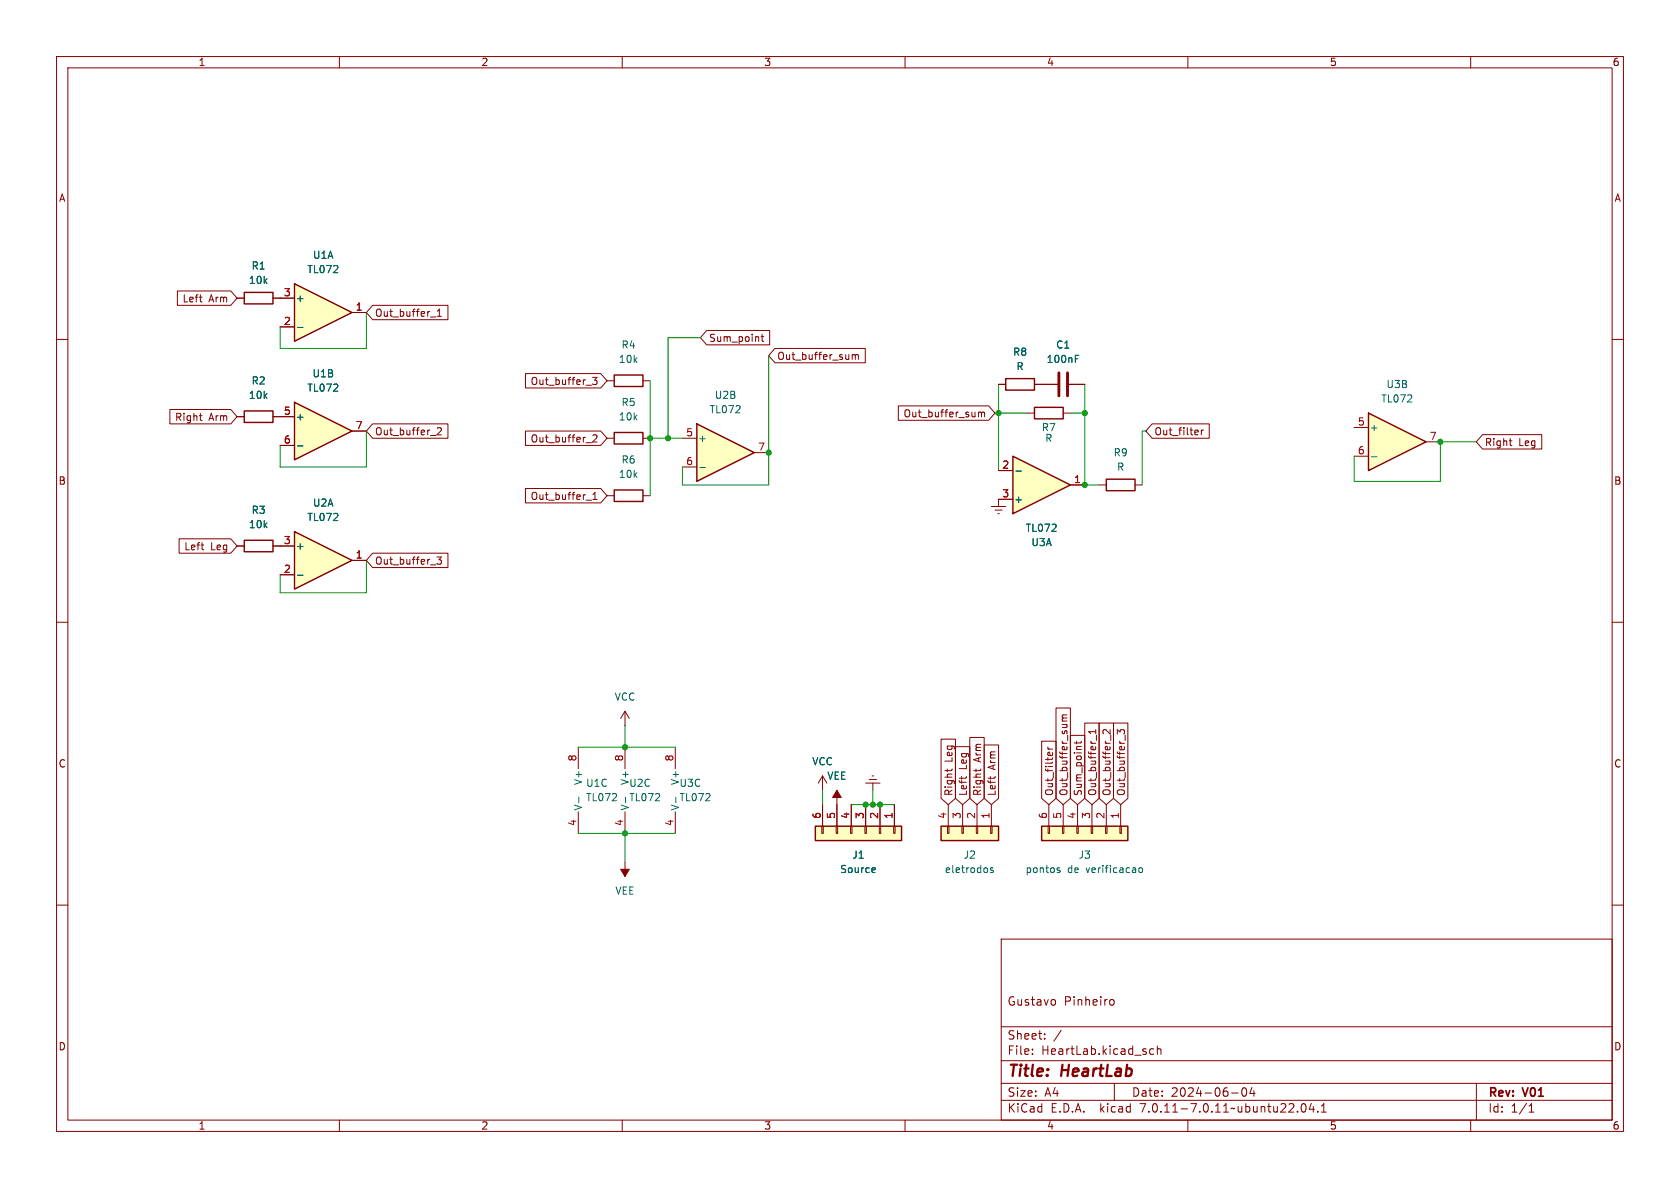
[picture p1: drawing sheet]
<svg xmlns="http://www.w3.org/2000/svg" width="297mm" height="210mm" viewBox="0 0 297 210" stroke-linecap="round" stroke-linejoin="round" font-family="sans-serif">
<g fill="none" stroke="#840000" stroke-width=".18">
<path d="M10 10h277v190h-277zM12 12h273v186h-273zM60 10v2M110 10v2M160 10v2M210 10v2M260 10v2M10 60h2M285 60h2M41.9 73.7h1.3M48.3 73.7h1.2M184.1 67.9h2.8"/>
<path d="M189 67.9h2.8M10 110h2M285 110h2M102.2 132.1v3.8M10 160h2M102.2 143.5v3.8M110.5 152.4v2.5M145.3 146.1h.2v1.2h-.2zM145.4 142.2v3.9M147.8 146.1h.3v1.2h-.3zM148 142.2v3.9M150.4 146.1h.2v1.2h-.2z"/>
<path d="M150.5 142.2v3.9M152.9 146.1h.3v1.2h-.3zM153 142.2v3.9M155.4 146.1h.3v1.2h-.3zM155.6 142.2v3.9M158 146.1h.2v1.2h-.2zM158.1 142.2v3.9M167.5 146.1h.3v1.2h-.3zM167.6 142.2v3.9M170.1 146.1h.2v1.2h-.2zM170.2 142.2v3.9M172.6 146.1h.2v1.2h-.2z"/>
<path d="M172.7 142.2v3.9M175.1 146.1h.3v1.2h-.3zM175.3 142.2v3.9M285 160h2M177 166h108v32h-108zM186.3 176.7l.3 .3v.4l-.3 .3M196.3 176.8l.4-.1 .3 .3-.1 .6-.2 .1-.4-.1M60 198v2M110 198v2M160 198v2M177 194.5h108M177 191.5h108"/>
<path d="M177 187.5h108M177 181.5h108M182.5 186.3v.1M182.5 185.5v.1M184.7 183.6v.1M184.7 182.8v.1M187.6 182.1l-1.3 2M197 191.5v3M204 185.5l-.5-.1-.3 .3v.4l.2 .2h.6M204.6 185.5l.2-.1 .4 .1v.9M204.6 184.9v1.5M210 198v2"/>
<path d="M217.7 193.2h1.2M219.7 192.4l.2-.1a.81 .81 0 0 1 .6 .6 .81 .81 0 0 1-.3 .8l-.2 .1a.81 .81 0 0 1-.3-1.4zM221.3 192.2l-.3 1.1h.9M221.7 192.8v1M229.4 196.5v.1M230.2 195.2l.2-.1a.81 .81 0 0 1 .6 .6 .81 .81 0 0 1-.3 .8l-.2 .1a.81 .81 0 0 1-.3-1.4zM231.8 195l-.3 1.1h.9M232.2 195.6v1M233 196.5v.1M233.6 196.6h.9M233.6 195.5l.4-.4v1.5M260 198v2"/>
<path d="M261 191.5v6.5M270.3 196.6h.9M270.3 195.5l.4-.4v1.5"/>
</g>
<path d="M187.2 65.9v4.1M188.7 65.9v4.1" fill="none" stroke="#840000" stroke-width=".51"/>
<path d="M190.1 63.4h.4M190.1 62.8h.6M102.3 140.9v1M154.6 153.4l.2 .3-.6 .1M154.7 154.2h-.1M175.6 153.5l-.3-.1-.2 .2v.2l.5 .1v.3h-.5" fill="none" stroke="#006464" stroke-width=".18"/>
<path d="M109.7 153.7h1.6l-.8 1.2z" fill="#840000" stroke="#840000" stroke-width=".18"/>
<g fill="#ffffc2" stroke="#ffffc2" stroke-width=".18">
<path d="M166.4 146.1h10.1v2.5h-10.1z"/>
<path d="M144.1 146.1h15.3v2.5h-15.3z"/>
</g>
<path d="M43.2 72.6h5.1v2.1h-5.1zM144.1 146.1h15.3v2.5h-15.3zM166.4 146.1h10.1v2.5h-10.1z" fill="none" stroke="#840000" stroke-width=".25"/>
<path d="M52.1 50.2l10.1 5-10.1 5.1z" fill="#ffffc2"/>
<path d="M52.1 50.2l10.1 5-10.1 5.1z" fill="none" stroke="#840000" stroke-width=".25"/>
<path d="M49.5 57.8h2.6M49.5 52.7h2.6M62.2 55.2h2.6" fill="none" stroke="#840000" stroke-width=".18"/>
<path d="M52.6 57.9h1" fill="none" stroke="#006464" stroke-width=".18"/>
<path d="M52.1 94l10.1 5.1-10.1 5z" fill="#ffffc2"/>
<path d="M43.2 51.7h5.1v2h-5.1zM177.8 66.9h5.1v2.1h-5.1zM52.1 94l10.1 5.1-10.1 5zM195.6 84.7h5.1v2h-5.1z" fill="none" stroke="#840000" stroke-width=".25"/>
<path d="M41.9 52.7h1.3M48.3 52.7h1.2M176.5 67.9h1.3M182.9 67.9h1.2M49.5 96.5h2.6M62.2 99.1h2.6M194.3 85.7h1.3M200.7 85.7h1.2M49.5 101.6h2.6" fill="none" stroke="#840000" stroke-width=".18"/>
<path d="M52.6 101.7h1" fill="none" stroke="#006464" stroke-width=".18"/>
<path d="M123.2 74.9l10.1 5.1-10.1 5.1z" fill="#ffffc2"/>
<path d="M123.2 74.9l10.1 5.1-10.1 5.1z" fill="none" stroke="#840000" stroke-width=".25"/>
<path d="M120.6 77.5h2.6M120.6 82.6h2.6M133.3 80h2.6" fill="none" stroke="#840000" stroke-width=".18"/>
<path d="M123.7 82.6h1" fill="none" stroke="#006464" stroke-width=".18"/>
<path d="M241.9 73l10.2 5.1-10.2 5.1z" fill="#ffffc2"/>
<path d="M241.9 73l10.2 5.1-10.2 5.1z" fill="none" stroke="#840000" stroke-width=".25"/>
<path d="M239.4 75.6h2.5M252.1 78.1h2.5M239.4 80.6h2.5" fill="none" stroke="#840000" stroke-width=".18"/>
<path d="M242.5 80.7h.9" fill="none" stroke="#006464" stroke-width=".18"/>
<path d="M179.1 80.6l10.1 5.1-10.1 5.1z" fill="#ffffc2"/>
<path d="M108.6 76.5h5.1v2h-5.1zM108.6 66.3h5.1v2h-5.1zM182.9 72h5.1v2h-5.1zM43.2 95.5h5.1v2h-5.1zM108.6 86.6h5.1v2h-5.1zM179.1 80.6l10.1 5.1-10.1 5.1zM184.1 146.1h15.3v2.5h-15.3z" fill="none" stroke="#840000" stroke-width=".25"/>
<g fill="none" stroke="#840000" stroke-width=".18">
<path d="M107.3 77.5h1.3M107.3 67.3h1.3M113.7 77.5h1.2M113.7 67.3h1.2M181.6 73h1.3M188 73h1.2M41.9 96.5h1.3M48.3 96.5h1.2M107.3 87.6h1.3M113.7 87.6h1.2M175.3 89.5h2.5M175.9 90.2h1.3"/>
<path d="M176.4 90.8h.3M176.5 83.2h2.6M179.1 88.3h-2.6v1.2M189.2 85.7h2.6M110.5 125.7l-.8 1.3M110.5 125.7v2.6M110.5 125.7l.8 1.3M119.4 132.1v3.8M145.4 137.2l-.7 1.2M145.4 137.2v2.5M145.4 137.2l.8 1.2M148 139.7v2.5"/>
<path d="M153 138.4h2.6M153.7 137.8h1.2M154.2 137.2h.2M154.3 138.4v1.3M119.4 143.5v3.8M185.3 146.1h.2v1.2h-.2zM185.4 142.2v3.9M187.8 146.1h.3v1.2h-.3zM188 142.2v3.9M190.4 146.1h.2v1.2h-.2zM190.5 142.2v3.9M192.9 146.1h.3v1.2h-.3z"/>
<path d="M193 142.2v3.9M195.5 146.1h.2v1.2h-.2zM195.6 142.2v3.9M198 146.1h.2v1.2h-.2zM198.1 142.2v3.9"/>
</g>
<path d="M179.6 83.3h1M187.1 153.8l.3 .1v.2l-.2 .1h-.2M187.1 153.4l.3 .1M201.4 153.5l.3-.1 .3 .2v.4l-.3 .2h-.3l-.1-.2z" fill="none" stroke="#006464" stroke-width=".18"/>
<path d="M184.1 146.1h15.3v2.5h-15.3z" fill="#ffffc2" stroke="#ffffc2" stroke-width=".18"/>
<path d="M148 139.7l.7 1.3h-1.5z" fill="#840000" stroke="#840000" stroke-width=".18"/>
<path d="M52.1 71.1l10.1 5.1-10.1 5.1z" fill="#ffffc2"/>
<path d="M52.1 71.1l10.1 5.1-10.1 5.1z" fill="none" stroke="#840000" stroke-width=".25"/>
<g fill="none" stroke="#840000" stroke-width=".18">
<path d="M31.4 51.4h9.4l1.1 1.3-1.1 1.3h-9.4zM35.2 52.5h.5M35.6 53.4h.1M41.9 52.7h1.3M48.3 52.7h3.8M49.5 57.8h2.6M62.2 55.2h2.6M65.9 54h13.3v2.5h-13.3l-1.1-1.3zM76.1 56h1M77.3 55.9h.7M77.3 55l.4-.4v1.3M124.9 58.4h11.2v2.6h-11.2l-1.1-1.3z"/>
<path d="M134.5 59.5h.5M134.7 59.1v1.1l.3 .2M30 72.4h10.8l1.1 1.3-1.1 1.2h-10.8zM35.2 73.5h.5M35.5 74.3h.2M41.9 73.7h1.3M48.3 73.7h3.8M49.5 78.7h2.6M62.2 76.2h2.6M65.9 74.9h13.3v2.6h-13.3l-1.1-1.3zM76.1 77h1M77.3 75.7l.5-.1 .2 .4-.8 .9h.8"/>
<path d="M92.9 76.2h13.3l1.1 1.3-1.1 1.2h-13.3zM92.9 66h13.3l1.1 1.3-1.1 1.3h-13.3zM103.6 78.3h1M104.8 66.7h.7l-.4 .5 .4 .1v.6l-.2 .1-.5-.1M104.8 77l.5-.1 .2 .3-.7 .9h.7M137 61.6h16v2.5h-16l-1.1-1.2zM150.7 62.7v.8M150.7 62.8l.3-.1 .2 .2M151.2 62.9l.2-.2h.3l.1 .8M151.2 62.9v.6M158.8 71.8h16l1.1 1.2-1.1 1.3h-16zM173 72.8v.9"/>
<path d="M173 73l.3-.2 .2 .2M173.5 73l.2-.2 .3 .1 .1 .8M173.5 73v.7M176.5 67.9h1.3M182.9 67.9h4M189 67.9h2.8M203.7 74.9h10.1v2.6h-10.1l-1.1-1.3zM211.8 76.1v.2l-.6 .1M212.4 76v.9M212.7 76l-.3 .3M262.1 76.8h10.5v2.6h-10.5l-1.1-1.3zM266.8 77.9h.5"/>
<path d="M267.1 78.7l.2 .1M31.7 95.2h9.1l1.1 1.3-1.1 1.3h-9.1zM35.5 96.3h.5M35.9 97.2h.1M41.9 96.5h1.3M48.3 96.5h3.8M62.2 99.1h2.6M65.9 97.8h13.3v2.5h-13.3l-1.1-1.2zM77.2 98.5h.8l-.4 .4 .4 .2v.5l-.2 .1-.6-.1M92.9 86.4h13.3l1.1 1.2-1.1 1.3h-13.3zM103.6 88.4h1M104.8 88.3h.7"/>
<path d="M104.8 87.4l.4-.4v1.3M176.5 83.2h2.6M176.5 88.3h2.6M189.2 85.7h2.6M49.5 101.6h2.6M110.5 132.1v3.8M166.4 130.7h2.5v10.4l-1.3 1.1-1.2-1.1zM167.5 135.9v.5M168.3 135.9l-.1 .3M168.9 132h2.6v9.1l-1.3 1.1-1.3-1.1zM170 137.3v.4M170.9 137.3v.1"/>
<path d="M171.4 130.4h2.6v10.7l-1.3 1.1-1.3-1.1zM172.5 135.9v.5M173.4 135.9l-.1 .3M174 131.7h2.5v9.4l-1.2 1.1-1.3-1.1zM175.1 137.3v.4M175.9 137.3v.1M184.1 131h2.6v10.1l-1.3 1.1-1.3-1.1zM185.2 132.4h.9M185.2 132.1l.3 .3M185.3 133h.2l.2 .6M186.7 125.2h2.5v15.9l-1.2 1.1-1.3-1.1zM187.8 127.5h.8"/>
<path d="M188 126.9l-.2 .2 .1 .4M188 126.9h.6M188.6 126.4h-.8v.3l.2 .2M189.2 130h2.6v11.1l-1.3 1.1-1.3-1.1zM190.3 131v.5M191.2 131l-.2 .3h-1.1M191.8 127.8h2.5v13.3l-1.3 1.1-1.2-1.1zM193.7 129v.7M193.7 129.3h-1.3l.4 .4M193.8 129.9v1M194.3 127.8h2.6v13.3l-1.3 1.1-1.3-1.1zM196.3 129v.8l-1-.8-.3 .2 .1 .5"/>
<path d="M196.4 129.9v1M196.8 127.8h2.6v13.3l-1.3 1.1-1.3-1.1zM197.5 129.8v-.8l.5 .4 .1-.4h.6l.1 .2-.1 .6M110.5 143.5v3.8M145.4 142.2v3.9M148 142.2v3.9M150.5 142.2v3.9M153 142.2v3.9M155.6 142.2v3.9M158.1 142.2v3.9"/>
</g>
<path d="M52.6 57.9h1M52.6 78.8h1M190.1 63.4h.4M190.1 62.8h.6M179.6 83.3h1M52.6 101.7h1M154.6 153.4l.2 .3-.6 .1M154.7 154.2h-.1" fill="none" stroke="#006464" stroke-width=".18"/>
<g fill="none" stroke="#009600" stroke-width=".18">
<path d="M64.8 55.2v6.4h-15.3v-3.8M123.8 59.7h-5.7v17.8M64.8 76.2v6.4h-15.3v-3.9M114.9 67.3v20.3M114.9 77.5h5.7M135.9 62.9v22.8h-15.3v-3.1M175.9 73h5.7M176.5 67.9v15.3M189.2 73h2.6M191.8 67.9v17.8h2.5M202.6 76.2h-.7v9.5M261 78.1h-6.4v7h-15.2v-4.5"/>
<path d="M64.8 99.1v5.7h-15.3v-3.2M102.2 132.1h17.2M110.5 128.3v3.8M145.4 139.7v2.5M154.3 139.7v2.5M102.2 147.3h17.2M110.5 147.3v5.1M150.5 142.2h7.6"/>
</g>
<g fill="#009600" stroke="#009600" stroke-width=".18">
<circle cx="110.5" cy="132.1" r=".46"/>
<circle cx="153" cy="142.2" r=".46"/>
<circle cx="110.5" cy="147.3" r=".46"/>
<circle cx="154.3" cy="142.2" r=".46"/>
<circle cx="155.6" cy="142.2" r=".46"/>
<circle cx="176.5" cy="73" r=".46"/>
<circle cx="191.8" cy="85.7" r=".46"/>
<circle cx="191.8" cy="73" r=".46"/>
<circle cx="114.9" cy="77.5" r=".46"/>
<circle cx="118.1" cy="77.5" r=".46"/>
<circle cx="254.6" cy="78.1" r=".46"/>
<circle cx="135.9" cy="80" r=".46"/>
</g>
<g font-size="2.8" fill="#840000">
<text x="178" y="190.9">Title:</text>
<text x="187.7" y="190.9">HeartLab</text>
</g>
<g font-size="2.1" fill="#840000">
<text x="178" y="178">Gustavo</text>
<text x="188.1" y="178">Pinheiro</text>
<text x="178" y="184">Sheet:</text>
<text x="178" y="186.7">File:</text>
<text x="184.1" y="186.7">HeartLab.kicad_sch</text>
<text x="178" y="196.9">KiCad</text>
<text x="178" y="194.1">Size:</text>
<text x="184.7" y="194.1">A4</text>
<text x="185.7" y="196.9">E.D.A.</text>
<text x="194.6" y="196.9">kicad</text>
<text x="200" y="194.1">Date:</text>
<text x="201.8" y="196.9">7.0.11-7.0.11~ubuntu22.04.1</text>
<text x="207" y="194.1">2024-06-04</text>
<text x="263" y="194.3">Rev:</text>
<text x="263" y="196.9">Id:</text>
<text x="267.1" y="196.9">1/1</text>
<text x="269.4" y="194.3">V01</text>
</g>
<g font-size="1.8" fill="#840000">
<text x="35" y="11.9">1</text>
<text x="85" y="11.9">2</text>
<text x="135" y="11.9">3</text>
<text x="185" y="11.9">4</text>
<text x="235" y="11.9">5</text>
<text x="285" y="11.9">6</text>
<text x="10.3" y="35.9">A</text>
<text x="285.3" y="35.9">A</text>
<text x="32.2" y="53.7">Left</text>
<text x="36.9" y="53.7">Arm</text>
<text x="66.2" y="56.2">Out_buffer_1</text>
<text x="125.3" y="60.6">Sum_point</text>
<text x="137.3" y="63.8">Out_buffer_sum</text>
<text x="93.7" y="68.3">Out_buffer_3</text>
<text x="30.8" y="74.6">Right</text>
<text x="36.9" y="74.6">Arm</text>
<text x="66.2" y="77.2">Out_buffer_2</text>
<text x="159.6" y="74">Out_buffer_sum</text>
<text x="204" y="77.2">Out_filter</text>
<text x="93.7" y="78.4">Out_buffer_2</text>
<text x="262.4" y="79.1">Right</text>
<text x="268.5" y="79.1">Leg</text>
<text x="10.3" y="85.9">B</text>
<text x="93.7" y="88.6">Out_buffer_1</text>
<text x="285.3" y="85.9">B</text>
<text x="32.5" y="97.5">Left</text>
<text x="37.2" y="97.5">Leg</text>
<text x="66.2" y="100">Out_buffer_3</text>
<text x="10.3" y="135.9">C</text>
<text x="168.6" y="134.7" transform="rotate(-90 168.6 134.7)">Leg</text>
<text x="171.1" y="136.1" transform="rotate(-90 171.1 136.1)">Leg</text>
<text x="173.7" y="134.7" transform="rotate(-90 173.7 134.7)">Arm</text>
<text x="176.2" y="136.1" transform="rotate(-90 176.2 136.1)">Arm</text>
<text x="285.3" y="135.9">C</text>
<text x="168.6" y="140.8" transform="rotate(-90 168.6 140.8)">Right</text>
<text x="171.1" y="140.8" transform="rotate(-90 171.1 140.8)">Left</text>
<text x="173.7" y="140.8" transform="rotate(-90 173.7 140.8)">Right</text>
<text x="176.2" y="140.8" transform="rotate(-90 176.2 140.8)">Left</text>
<text x="186.4" y="140.8" transform="rotate(-90 186.4 140.8)">Out_filter</text>
<text x="188.9" y="140.8" transform="rotate(-90 188.9 140.8)">Out_buffer_sum</text>
<text x="191.5" y="140.8" transform="rotate(-90 191.5 140.8)">Sum_point</text>
<text x="194" y="140.8" transform="rotate(-90 194 140.8)">Out_buffer_1</text>
<text x="196.5" y="140.8" transform="rotate(-90 196.5 140.8)">Out_buffer_2</text>
<text x="199.1" y="140.8" transform="rotate(-90 199.1 140.8)">Out_buffer_3</text>
<text x="10.3" y="185.9">D</text>
<text x="285.3" y="185.9">D</text>
<text x="35" y="199.9">1</text>
<text x="85" y="199.9">2</text>
<text x="135" y="199.9">3</text>
<text x="185" y="199.9">4</text>
<text x="235" y="199.9">5</text>
<text x="285" y="199.9">6</text>
</g>
<g font-size="1.8" fill="#006464">
<text x="44.4" y="47.9">R1</text>
<text x="55.2" y="45.9">U1A</text>
<text x="43.9" y="50.4">10k</text>
<text x="52.2" y="53.6">+</text>
<text x="54.2" y="48.5">TL072</text>
<text x="109.3" y="64.4">10k</text>
<text x="109.8" y="61.8">R4</text>
<text x="179" y="63.1">R8</text>
<text x="179.6" y="65.6">R</text>
<text x="184.9" y="64.4">100nF</text>
<text x="186.6" y="61.8">C1</text>
<text x="43.9" y="70.7">10k</text>
<text x="44.4" y="68.2">R2</text>
<text x="54.2" y="69.4">TL072</text>
<text x="55.1" y="66.9">U1B</text>
<text x="109.8" y="72">R5</text>
<text x="126.3" y="70.7">U2B</text>
<text x="244.1" y="71.3">TL072</text>
<text x="245" y="68.8">U3B</text>
<text x="52.2" y="74.5">+</text>
<text x="109.3" y="74.5">10k</text>
<text x="125.4" y="73.3">TL072</text>
<text x="184.1" y="76.4">R7</text>
<text x="242.1" y="76.4">+</text>
<text x="109.8" y="82.1">R6</text>
<text x="123.3" y="78.3">+</text>
<text x="184.7" y="78.3">R</text>
<text x="196.8" y="80.9">R9</text>
<text x="197.4" y="83.4">R</text>
<text x="55.2" y="89.8">U2A</text>
<text x="109.3" y="84.7">10k</text>
<text x="179.2" y="89.1">+</text>
<text x="43.9" y="93.6">10k</text>
<text x="44.4" y="91">R3</text>
<text x="54.2" y="92.3">TL072</text>
<text x="181.2" y="94.2">TL072</text>
<text x="52.2" y="97.4">+</text>
<text x="182.2" y="96.7">U3A</text>
<text x="108.6" y="124.1">VCC</text>
<text x="143.5" y="135.5">VCC</text>
<text x="103.1" y="143.4" transform="rotate(-90 103.1 143.4)">V-</text>
<text x="103.1" y="138.9" transform="rotate(-90 103.1 138.9)">V+</text>
<text x="103.5" y="139.3">U1C</text>
<text x="103.5" y="141.8">TL072</text>
<text x="111.1" y="139.3">U2C</text>
<text x="111.1" y="141.8">TL072</text>
<text x="111.4" y="143.4" transform="rotate(-90 111.4 143.4)">V-</text>
<text x="111.4" y="138.9" transform="rotate(-90 111.4 138.9)">V+</text>
<text x="120" y="139.3">U3C</text>
<text x="120" y="141.8">TL072</text>
<text x="120.2" y="143.4" transform="rotate(-90 120.2 143.4)">V-</text>
<text x="120.2" y="138.9" transform="rotate(-90 120.2 138.9)">V+</text>
<text x="146.2" y="138">VEE</text>
<text x="148.4" y="154.5">Source</text>
<text x="150.6" y="152">J1</text>
<text x="166.9" y="154.5">eletrodos</text>
<text x="170.3" y="152">J2</text>
<text x="181.2" y="154.5">pontos</text>
<text x="188.7" y="154.5">de</text>
<text x="190.6" y="152">J3</text>
<text x="192.1" y="154.5">verificacao</text>
<text x="108.7" y="158.3">VEE</text>
</g>
<g font-size="1.8" fill="#a90000">
<text x="50.1" y="52.5">3</text>
<text x="50.1" y="57.5">2</text>
<text x="62.8" y="55">1</text>
<text x="50.1" y="73.4">5</text>
<text x="62.8" y="75.9">7</text>
<text x="121.2" y="77.2">5</text>
<text x="240" y="75.3">5</text>
<text x="252.7" y="77.9">7</text>
<text x="50.1" y="78.5">6</text>
<text x="121.2" y="82.3">6</text>
<text x="133.9" y="79.8">7</text>
<text x="177.1" y="82.9">2</text>
<text x="240" y="80.4">6</text>
<text x="177.1" y="88">3</text>
<text x="189.8" y="85.5">1</text>
<text x="50.1" y="101.3">2</text>
<text x="50.1" y="96.3">3</text>
<text x="62.8" y="98.8">1</text>
<text x="102" y="134.7" transform="rotate(-90 102 134.7)">8</text>
<text x="110.2" y="134.7" transform="rotate(-90 110.2 134.7)">8</text>
<text x="119.1" y="134.7" transform="rotate(-90 119.1 134.7)">8</text>
<text x="102" y="146.1" transform="rotate(-90 102 146.1)">4</text>
<text x="110.2" y="146.1" transform="rotate(-90 110.2 146.1)">4</text>
<text x="119.1" y="146.1" transform="rotate(-90 119.1 146.1)">4</text>
<text x="145.2" y="144.9" transform="rotate(-90 145.2 144.9)">6</text>
<text x="147.7" y="144.9" transform="rotate(-90 147.7 144.9)">5</text>
<text x="150.2" y="144.9" transform="rotate(-90 150.2 144.9)">4</text>
<text x="152.8" y="144.9" transform="rotate(-90 152.8 144.9)">3</text>
<text x="155.3" y="144.9" transform="rotate(-90 155.3 144.9)">2</text>
<text x="157.9" y="144.9" transform="rotate(-90 157.9 144.9)">1</text>
<text x="167.4" y="144.9" transform="rotate(-90 167.4 144.9)">4</text>
<text x="169.9" y="144.9" transform="rotate(-90 169.9 144.9)">3</text>
<text x="172.5" y="144.9" transform="rotate(-90 172.5 144.9)">2</text>
<text x="175" y="144.9" transform="rotate(-90 175 144.9)">1</text>
<text x="185.2" y="144.9" transform="rotate(-90 185.2 144.9)">6</text>
<text x="187.7" y="144.9" transform="rotate(-90 187.7 144.9)">5</text>
<text x="190.2" y="144.9" transform="rotate(-90 190.2 144.9)">4</text>
<text x="192.8" y="144.9" transform="rotate(-90 192.8 144.9)">3</text>
<text x="195.3" y="144.9" transform="rotate(-90 195.3 144.9)">2</text>
<text x="197.9" y="144.9" transform="rotate(-90 197.9 144.9)">1</text>
</g>
</svg>
